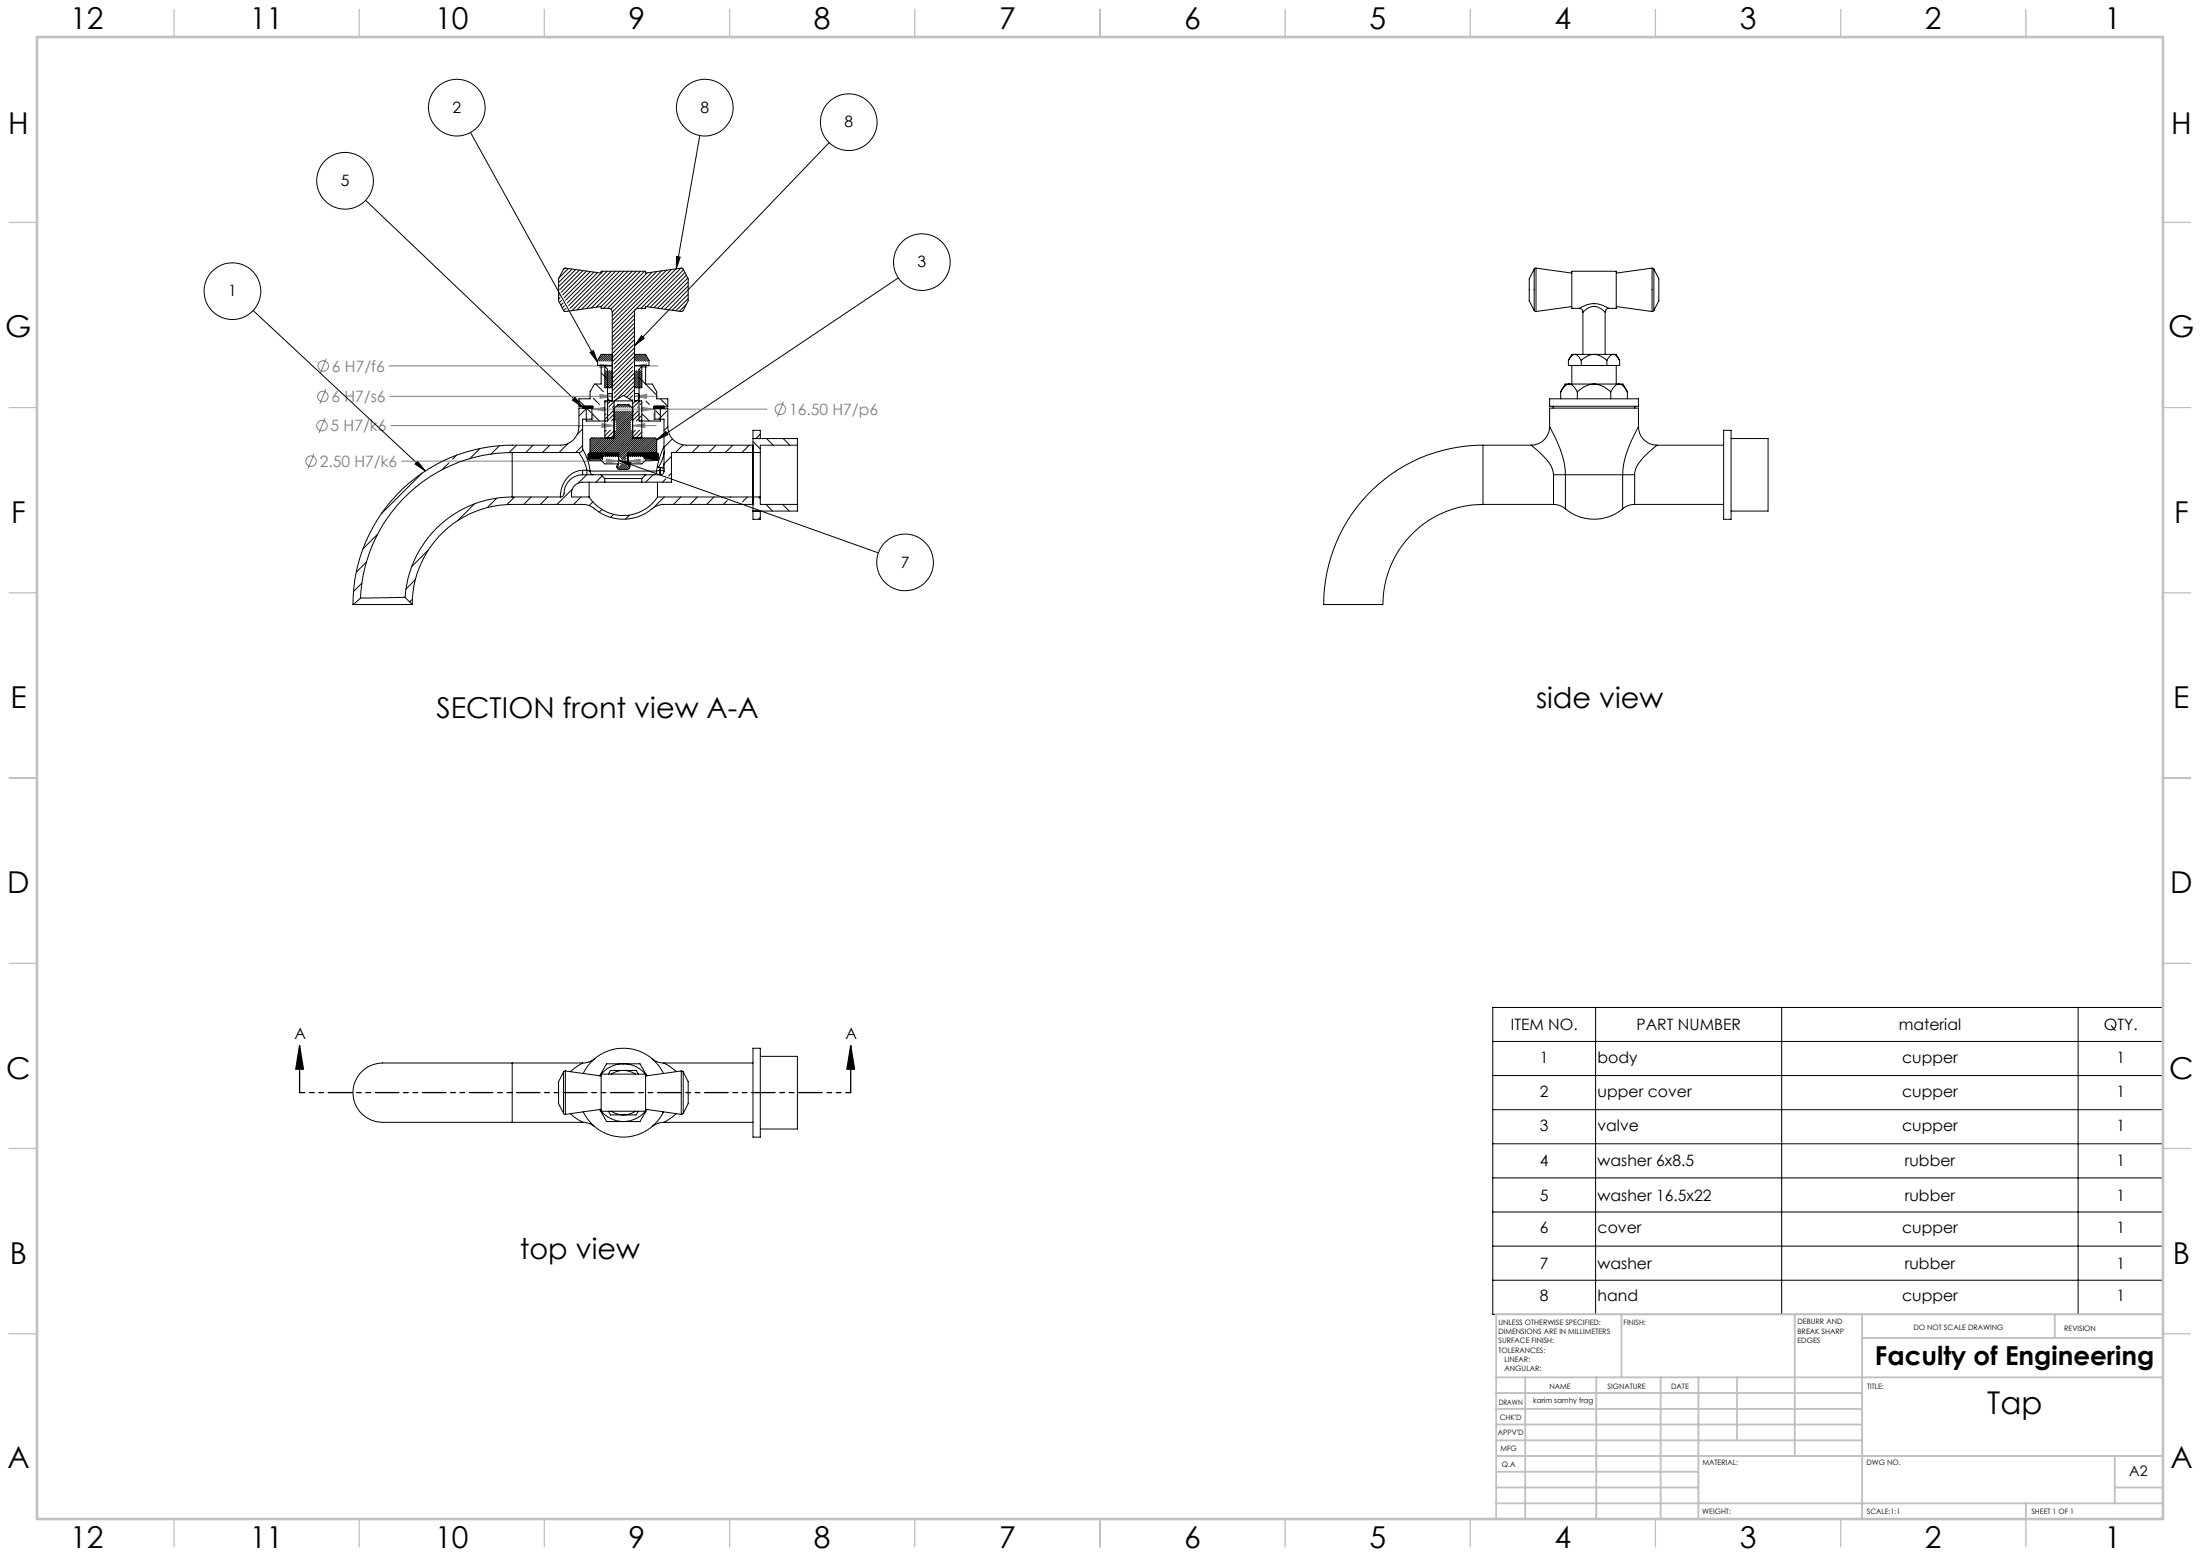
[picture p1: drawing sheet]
<svg xmlns="http://www.w3.org/2000/svg" width="594mm" height="420mm" viewBox="0 0 594 420" stroke-linecap="round" stroke-linejoin="round" font-family="sans-serif">
<g fill="none" stroke="#808080" stroke-width=".27">
<path d="M88.1 96.8l-1.6 4M105.1 98.8h60.2M162 98.3l3.3 .5-3.3 .5zM171.3 98.8l3.3-.5v1zM171.3 98.8h6.4M87.7 112.9l-1.6 4M88 105l-1.6 4M105.3 107h60M105.5 114.9h60.3M160.1 110.4l3.2-.5v1.1zM160.1 111.4v2.2M160.1 110.4h47"/>
<path d="M162 106.5l3.3 .5-3.3 .5zM162.5 114.4l3.3 .5-3.3 .5zM170.8 114.9l3.3-.5v1zM170.8 114.9h6.4M171.3 107l3.3-.5v1zM171.3 107h6.4M173.2 109.9l3.4 .5-3.4 .6zM176.6 111.4v2.2M211.5 108.5l-1.6 4M84.8 122.5l-1.6 4M108.4 124.5h58.6M163.8 123.9l3.2 .6-3.2 .5z"/>
<path d="M167 121.2v.1M169.5 124.5l3.4-.6v1.1zM169.5 121.2v.1M169.5 124.5h6.4"/>
<circle cx="87.3" cy="98.8" r="1.42"/>
<circle cx="86.9" cy="114.9" r="1.41"/>
<circle cx="87.2" cy="107" r="1.41"/>
<circle cx="210.7" cy="110.5" r="1.42"/>
<circle cx="84" cy="124.5" r="1.41"/>
</g>
<g fill="none" stroke="#000" stroke-width=".27">
<path d="M127 35.8l34.4 62M188.9 36.6l-6.3 35.9M223.9 38.5l-52.6 54.8M98.7 54.1l58.6 55.8M182.7 69.2l1 .2-1.1 3.1zM242.5 75l-65.2 43.7M68.3 83.8l46.5 43.3M159.3 95.1l.9-.5 1.2 3.2zM173.2 90.6l.8 .7-2.7 2zM155.3 107.3l2 2.6-2.7-1.9zM177.3 118.7l2.5-2.2 .5 .8zM112.7 124.5l2.1 2.6-2.7-1.8z"/>
<path d="M167.1 124.2l3.3 .7-.4 .9zM167.1 124.2l70.1 25M403 271.9h181.1v82.9h-181.1zM430.8 271.9v82.9M481 271.9v82.9M561.1 271.9v82.9M403 290.3h181.1M403 299.5h181.1M403 281.1h181.1M403 308.7h181.1M403 317.9h181.1M403 327.1h181.1"/>
<path d="M403 336.4h181.1M403 345.6h181.1"/>
<circle cx="123.3" cy="29.1" r="7.6"/>
<circle cx="190.3" cy="29.1" r="7.6"/>
<circle cx="229.2" cy="33" r="7.7"/>
<circle cx="93.2" cy="48.8" r="7.6"/>
<circle cx="62.7" cy="78.6" r="7.7"/>
<circle cx="248.9" cy="70.8" r="7.6"/>
<circle cx="244.4" cy="151.8" r="7.7"/>
</g>
<path d="M80.9 282.2l1 6.4h-2zM80.9 282.2v12.7M229.7 282.2l1 6.4h-2zM229.7 282.2v12.7" fill="none" stroke="#000" stroke-width=".35"/>
<path d="M229.7 294.9h-148.8" fill="none" stroke="#000" stroke-width=".35" stroke-dasharray="6.3 1.3 1.3 1.3 1.3 1.3" stroke-dashoffset="5"/>
<g fill="none" stroke="#c0c0c0" stroke-width=".35">
<path d="M47 2.5v7.5M97 2.5v7.5M147 2.5v7.5M197 2.5v7.5M247 2.5v7.5M297 2.5v7.5M347 2.5v7.5M397 2.5v7.5M447 2.5v7.5M497 2.5v7.5M547 2.5v7.5M2.5 60h7.5"/>
<path d="M584 60h7.5M2.5 110h7.5M584 110h7.5M2.5 160h7.5M584 160h7.5M2.5 210h7.5M584 210h7.5M2.5 260h7.5M584 260h7.5M2.5 310h7.5M584 310h7.5M2.5 360h7.5"/>
<path d="M584 360h7.5M47 410v7.5M97 410v7.5M147 410v7.5M197 410v7.5M247 410v7.5M297 410v7.5M347 410v7.5M397 410v7.5M447 410v7.5M497 410v7.5M547 410v7.5"/>
</g>
<g fill="none" stroke="#c0c0c0" stroke-width=".5">
<path d="M437.8 354.8v17M484.6 354.8v38.2M502.8 354.8v55.2M554.8 354.8v6.4M584 354.8h-180v55.2M404 371.8h180M404 376h98.8M411.8 371.8v38.2M431 371.8v38.2M448.4 371.8v38.2M458.6 371.8v38.2M469 371.8v17"/>
<path d="M502.8 361.2h81.2M404 388.8h98.8M404 384.5h98.8M404 380.3h98.8M404 397.3h54.6M404 393h180M571 393v12.8M404 405.8h180M404 401.5h54.6M547 405.8v4.2M571 401.5h13"/>
</g>
<path d="M10 10h574v400h-574z" fill="none" stroke="#c0c0c0" stroke-width=".7"/>
<g fill="#000">
<path d="M177.3 118.7l2.5-2.2 .5 .8zM167.1 124.2l3.3 .7-.4 .9zM155.3 107.3l2 2.6-2.7-1.9zM173.2 90.6l.8 .7-2.7 2zM182.7 69.2l1 .2-1.1 3.1zM159.3 95.1l.9-.5 1.2 3.2zM112.7 124.5l2.1 2.6-2.7-1.8z"/>
<path d="M229.7 282.2l1 6.4h-2zM80.9 282.2l1 6.4h-2z"/>
</g>
<path d="M171.3 98.8l3.3-.5v1zM162 98.3l3.3 .5-3.3 .5zM170.8 114.9l3.3-.5v1zM162.5 114.4l3.3 .5-3.3 .5zM163.8 123.9l3.2 .6-3.2 .5zM169.5 124.5l3.4-.6v1.1zM171.3 107l3.3-.5v1zM162 106.5l3.3 .5-3.3 .5zM160.1 110.4l3.2-.5v1.1zM173.2 109.9l3.4 .5-3.4 .6z" fill="#808080"/>
<g fill="none" stroke="#000" stroke-width=".27">
<path d="M150.8 79.6h.1M152.4 72.4l-.3 .3M153.5 72.5l-2.6 2.5M154.4 72.6l-3.6 3.7M155.4 72.8l-4.6 4.6M156.4 72.9l-5.3 5.3M157.4 73l-5.9 5.9M158.4 73.2l-6.5 6.4M159.3 73.3l-7 7M160.3 73.5l-7.6 7.6M161.3 73.6l-8.2 8.2M162.8 73.2l-9.3 9.3"/>
<path d="M163.9 73.2l-10 10M165.1 73.2l-10.7 10.6M166.2 73.2l-10.4 10.5M167.3 73.2l-10.2 10.2M168.4 73.2l-10 10.1M169.5 73.2l-9.8 9.9M170.7 73.2l-9.7 9.7M171.8 73.2l-9.5 9.5M172.9 73.2l-10 10M174 73.2l-10 10M174.7 73.7l-9.8 9.7M176 73.5l-10.7 10.7"/>
<path d="M177.3 73.3l-12 12.1M178.6 73.1l-13.3 13.3M180 72.9l-14.7 14.7M181.3 72.8l-16 15.9M182.6 72.5l-10.9 10.9M183.9 72.4l-10.9 10.8M184.5 72.8l-9.9 10M184.9 73.6l-9.3 9.3M185.3 74.3l-8.7 8.8M185.7 75.1l-8.1 8.1M185.8 76.1l-7.3 7.2M185.8 77.2l-6.3 6.2"/>
<path d="M185.8 79.4l-4.3 4.3M414.2 72.7l-1.3 2.6v5.9l1.3 2.6M414.2 72.7v11.1M414.7 72.4l-.5 .3M414.7 72.4v11.7M414.7 72.4l9.7 1.3M446.1 72.4l.4 .3M446.1 72.4v11.7M446.1 72.4l-9.7 1.3M446.5 72.7l1.4 2.6v5.9l-1.4 2.6M446.5 72.7v11.1M151.2 80.3l-.4 .5"/>
<path d="M151.6 81.1l-.6 .6M152 81.8l-.6 .6M152.4 82.5l-.6 .6M152.8 83.2l-.6 .7M153.2 84h-.1M161.6 97.1l.4 .4M161.7 96.7l.8 .8M161.9 96.3l1.2 1.2M162.1 96l1.6 1.5M162.3 82.7l-9.7 1.4-.4-.2-1.4-2.7v-5.9l1.4-2.8 .4-.1 9.7 1.3v-.5h12v.5l9.6-1.3 .5 .2 1.4 2.7v5.9l-1.5 2.8-.4 .1-9.6-1.4v.5h-2a.96 .96 0 0 0-1 1v24h2v10M162.3 82.7v.5h2a1.02 1.02 0 0 1 1 1M162.3 98.7v5h-1.8l-1.2 2v2h-3v2h3.8v.5h-3.8v5a5.1 5.1 0 0 1-5 5h-13a42.8 42.8 0 0 0-42.9 43"/>
<path d="M162.4 95.7l1.8 1.8M162.9 95.7l1.9 1.8M163.1 98.7l.9 1v13.9h-5.7v-3.4M163.3 98.7v6h2M163.5 95.7l1.8 1.8M164.1 95.7l1.2 1.2M164.6 95.7l.7 .6M165.2 95.7l.1 .1M165.3 95.7h-3l-.9 1.6v1.4h3.9M165.3 84.2v24h-2v10l-3.9 3.9M170.8 97.8l-5.5 5.5M170.8 98.9l-5.5 5.5"/>
<path d="M171 93.1l-5.2 5.2M171.3 88.3l-6 6M171.3 97.3l.2 .2M171.3 96.7l.8 .8M171.3 96.1l1.3 1.4M171.3 96.2l-6 6M171.3 85l-6 6M171.3 86.1l-6 6M171.3 87.2l-6 6M171.3 89.4l-6 6M171.3 90.6l-6 6M171.3 91.7l-5.8 5.8"/>
<path d="M171.3 93.9l-5.5 5.5M171.3 95.1l-6 6M171.3 97.3l-.2 .2M171.5 83.6l-6.2 6.2M171.9 95.7l1.9 1.8M172.5 95.7l1.8 1.8M173 95.7l1.9 1.8M173.3 98.7v6h-2M173.5 98.7l-1 1v13.9h5.8v-3.4M173.6 95.7l1.6 1.6M174.2 95.7l.3 .3M174.3 83.1l-.2 .1"/>
<path d="M174.3 98.7v5h1.8l1.2 2v2h3v2M175.2 97.3v1.4h-3.9M175.2 97.3l-.9-1.6h-3l1.9 1.8M185.3 82.2l-1.9 1.8M185.8 80.6l-3.3 3.3M414.2 83.8l.5 .3M423.5 97.3v1.4h13.8v-1.4M424.4 82.7l-9.7 1.4M424.4 98.7v5M425.2 95.7h.1a2.69 2.69 0 0 1 1.6 1.6M425.2 95.7h5.2M425.2 95.7a2.66 2.66 0 0 0-1.7 1.6"/>
<path d="M425.2 95.7h-.8l-.9 1.6M426.4 83.2l.8 .4 .2 .6M426.4 83.2h-2v-10h12v10h-2M426.4 83.2l.2-.1a6.8 6.8 0 0 1 7.8 .1M426.9 97.3v1.4M427.4 84.2l.1-.1a3.7 3.7 0 0 1 5.9 .1M427.4 84.2v11.5M430.4 95.7a5.4 5.4 0 0 0-3.5 1.6M430.4 95.7h.2a5.5 5.5 0 0 1 3.2 1.6M430.4 95.7h5.2M433.4 84.2v11.5M433.8 97.3v1.4"/>
<path d="M434.4 83.2l-.7 .3-.3 .7M435.6 95.7a2.66 2.66 0 0 0-1.8 1.6M435.6 95.7h.1a2.47 2.47 0 0 1 1.6 1.6M435.6 95.7h.8l.9 1.6M436.4 82.7l9.7 1.4M436.4 98.7v5M446.5 83.8l-.4 .3M153.4 119.7l-2.5 2.4M156.3 108.1l3.3 3.3M157.3 110.2h.1M157.3 115.8l-1.4 1.4M157.3 109.7v.5"/>
<path d="M157.6 109.7l-.3 .3 .2 .2 .5-.5M157.7 109.7l.5 .5 .4-.5M157.8 109.7l-.5 .5M158.1 109.7l.5 .5 .5-.5M158.2 109.7l-.5 .5-.3-.4M158.3 109.7l.5 .5 .5-.5 .3 .2M158.4 110.2l-2.1 2.1M158.4 109.7l-.5 .5-.4-.5M158.5 109.7l.5 .5 .5-.5M158.7 109.7l.5 .5 .4-.4M158.9 109.7l-.5 .5M158.9 109.7l.5 .5 .2-.2"/>
<path d="M159.1 109.7l.5 .4M159.8 110.2v3h-2.5v8M159.9 111.7l1.9 1.9M159.9 118.2l-.6 .6M160.2 107.5l1.7 1.7M160.5 118.2l-1.2 1.2M160.8 103.7l2.1 2M161 118.2l-1.7 1.8M161.6 118.2l-2.3 2.3M162.2 118.2l-2.9 2.9M162.3 100.6l1.7 1.8M162.7 118.2l-3.4 3.5"/>
<path d="M163.3 104.4l.2 .3M163.3 103.9l.8 .8M163.3 103.3l1.3 1.4M163.3 102.7l1.9 2M163.3 102.2l2 2M163.3 101.6l2 2M163.3 101.1l2 2M163.3 100.5l2 2M163.4 100l1.9 1.9M163.6 111.7l-.3 .3M163.7 116.1l-.4 .4M163.7 108.2l-.4 .5"/>
<path d="M163.9 100l1.4 1.4M164 107.2a.97 .97 0 0 0 1.1 1M164.4 118.2l-4 4M164.4 110.9v.1M164.5 100l.8 .8M164.8 108.2l-.9 1M164.8 116.1l-1.5 1.5M165.1 100l.2 .3M165.3 106.2l-1 .1-.3 .4M165.5 110.9l-2.2 2.3M165.5 118.2l-4 4M165.8 106.2l5.5-5.5 5.8 5.8"/>
<path d="M165.8 108.4l-1.4 1.5M165.8 109.5l-.4 .4M165.8 108.2h5M165.8 108.2v10l-6.3 .1-.2 .3v3.2l.4 .4 2.5 .3h4.8M165.8 108.2l2.5-1.5 2.5 1.5M165.8 110.2l1-1h3l1 1M165.9 116.1l-7.1 7.2M166.1 110.9l-.3 .3M166.7 110.9l-2.7 2.7M167.2 110.9l-1.4 1.4M167.2 109.2l-.7 .7M167.7 110.9l-2.6 2.7"/>
<path d="M167.8 109.2l-.7 .7M168.3 110.9l-2.5 2.6M168.3 109.2l-.7 .7M168.9 110.9l-2.7 2.7M168.9 109.2l-.7 .7M169.4 110.9l-3.1 3.2M169.5 109.2l-.7 .7M169.9 109.3l-.6 .6M170 110.9l-3.7 3.7M170.2 109.6l-.3 .3M170.3 114.6l-7.7 7.6M170.3 115.1l-7.1 7.1"/>
<path d="M170.3 115.7l-6.5 6.5M170.3 114l-8.2 8.2M170.4 116.1l-6.1 6.1M170.5 109.9h-.1M170.6 110.9l-4.3 4.3M170.8 106.8l-.9 .9M170.8 107.9l-.2 .2M170.8 111.8l-5 5M170.8 112.9l-5 5.1M170.8 116.3l-5.9 5.9M170.8 117.5l-4.8 4.7M170.8 100l-5.5 5.5"/>
<path d="M170.8 108.2v10l6.3 .1 .2 .3v3.2l-.4 .4-2.5 .3h-4.9l.8 .7M171.1 110.9l-4.8 4.9M171.1 118.2l-4.1 4.1M171.3 104.6l.1 .1M171.3 103.5l1.2 1.2M171.3 102.9l1.8 1.8M171.3 102.3l2 2M171.3 101.2l2 2M171.3 100.1l2 2M171.3 105.1l-2.1 2.2M171.3 102.9l-5 5.1M171.3 106.2l1 .1 .2 .4"/>
<path d="M171.6 116.1l-6.1 6.1M171.6 108.2l-.8 .8M171.8 100l1.5 1.5M171.9 104.7l-.6-.7-2.8 2.8M172.3 110.9l-11.3 11.3M172.3 118.2l-5 5M172.3 109.8l-.2 .1M172.4 100l.9 1M172.5 107.2a.96 .96 0 0 1-.9 1M172.6 111.7l-1.9 1.9M172.7 108.2l-1.7 1.7M172.7 116.1l-6.1 6.1"/>
<path d="M172.9 100l.4 .4M173.3 103.8l-2-2-5.5 5.5M173.3 108.8l-.4 .4M173.3 113.3l-.4 .3M173.3 116.6l-6.6 6.6M173.3 117.7l-5.8 5.8M173.3 112.1l-1.5 1.5M173.4 111.7l1.9 1.9M173.4 118.2l-5.7 5.7M174 118.2l-4.1 4M174.4 108.2l.9 1M174.5 118.2l-4 4"/>
<path d="M175 118.2l-3.9 4M175.6 118.2l-4 4M176.2 118.2l-4 4M176.7 118.2l-3.9 4M176.8 110.2v3h2.5v7.3M177.1 118.4l-3.8 3.8M177.1 110.9l1.2 1.2M177.2 109.7l-.1 .1M177.2 109.7l.3 .2 .3-.2M177.3 118.8l-3.4 3.4M177.3 119.4l-2.9 2.8M177.3 119.9l-2.3 2.3"/>
<path d="M177.4 109.7l-.3 .2M177.4 109.7l.3 .2 .3-.2M177.6 109.7l-.3 .2-.2-.2M177.7 109.7l.2 .2 .3-.2M177.8 109.7l.4 .2 .2-.2M178 109.7l.4 .2 .3-.2 .3 .2M178.3 109.7l.2 .2M178.3 107.7l2 2M178.5 109.7l.3 .2M178.6 109.9l.3-.2 .3 .2M179 109.9l.3-.2v.5M179.3 109.8l-.2-.1-.3 .2"/>
<path d="M179.3 109.9h-.1M180.1 110.9l-2.2 2.3M180.3 115.2l-1 1M180.3 109.7h-3.7v.5h3.7v5a5 5 0 0 0 5 5h18M181.5 118.5l-2.2 2.2M203.3 119.2l2 2M203.3 118.4h12v1.8M205.3 117.2l-1.2 1.2M205.3 118.4v-2.2h-2v24h2v-2.2M207 118.4l1.8 1.8M211.5 118.4l1.8 1.8M418.4 115.2a5 5 0 0 1-5 4.9"/>
<path d="M418.4 115.2v-5h24v5M418.4 107.7h24v2h-24zM418.4 115.2a36.1 36.1 0 0 1 4.2 11.2l.1 1.7M419.4 109.7v.5M421.4 105.7v2M423.7 103.7a3.3 3.3 0 0 1 2.2 2M423.7 103.7h6.7M423.7 103.7a1.98 1.98 0 0 0-1.7 1.1l-.6 .9M423.7 103.7h-1.1l-1.2 2M425.9 105.7v2M430.4 103.7a6.8 6.8 0 0 1 4.5 2M430.4 103.7h6.7"/>
<path d="M430.4 103.7a6.6 6.6 0 0 0-4.5 2M434.9 105.7v2M437.1 103.7a1.98 1.98 0 0 0-1.6 1.1l-.6 .9M437.1 103.7a3.2 3.2 0 0 1 2.3 2M437.1 103.7h1.1l1.2 2M439.4 105.7v2M441.4 109.7v.5M442.4 115.2a5 5 0 0 0 5 4.9M442.4 115.2a32.7 32.7 0 0 0-4.3 12.2v.7M465.4 116.2h2v24h-2zM467.4 118.4h10v19.6h-10M113.9 127.8l-11 11"/>
<path d="M121.2 125l-1.9 1.8M123.3 122.9l-1.1 1M128.1 136l-4.5 4.5M129.6 121.1l-2.7 2.7M134.1 134.5l-2.5 2.5M134.8 120.3l-2.2 2.3M138.3 122.1v12M138.3 122.1a41.1 41.1 0 0 0-41 39.3M138.3 134.1a29.1 29.1 0 0 0-28.9 27.1M138.3 134.1h13M138.3 122.1h18M138.9 134.1l-2 2.1"/>
<path d="M139.5 120.2l-2.1 2M143.4 134.1l-2 2.1M143.9 120.2l-1.9 1.9M147.9 134.1l-2 2.1M148.4 120.2l-2 1.9M154.5 132l-4.1 4.2M156.3 122.1l.1 .1a13.2 13.2 0 0 1 2.1 4.7M156.9 134.1l-2 2.1M157.3 120.3l-1.9 1.8M157.3 121.2a.96 .96 0 0 1-1 .9M157.3 121.2a17.3 17.3 0 0 1 2 6M157.3 126.9a6.8 6.8 0 0 0-6 7.1v.1"/>
<path d="M157.3 128.1a5.2 5.2 0 0 0-5.1 5.4l-.3 .5-.6 .1M157.3 126.9v1.2M157.3 126.9h1.2M157.3 128.1h5M158.4 128.1l-2.2 2.3M158.5 126.9l.8 .3M158.5 126.9v1.2M158.8 122.7v1.2l.4 .3h3.1l1 1h3.7M158.9 122.5l1.5 1.4M159.1 134.1a11 11 0 0 0 18.4 0M159.1 130.2v3.9M159.2 122.2l1.7 1.7 1.5-1.4"/>
<path d="M159.3 122.2l-.5 .5M159.3 122.2l-.3 .2-.2 .3M159.3 127.2h18M159.3 127.2a.92 .92 0 0 0 .8 .9M159.3 122.2h7.7v3M159.8 122.2l1.7 1.7M160.1 135.4l-1 1.1M160.3 122.3l-1.5 1.5M160.4 122.3l1.7 1.6M160.9 122.3l-1.7 1.6-.4-.4M161 122.4l1.6 1.5 .1-.1M161.4 122.4l-1.6 1.5-1-.9"/>
<path d="M161.6 122.4l1.1 1.1M161.9 122.4l-1.6 1.5M162.2 122.5l.8 .7M162.3 128.1h12M162.3 128.1l1 1.1M162.5 137.5l-.7 .7M162.6 128.5l-1.7 1.7M162.7 123.2l-.7 .7M162.8 122.5l.7 .7M162.9 122.5l-1.4 1.4M163.3 130.2h-6a3.2 3.2 0 0 0-3 3.9h4.8M163.3 130.2h10"/>
<path d="M163.3 129.2h10M163.3 129.2v1M163.4 122.5l.7 .7M163.5 122.5l-.7 .7M163.9 122.5l.8 .7M164.1 122.5l-.7 .7M164.5 122.5l.7 .7M164.6 122.5l-.7 .7M165.1 122.5l.7 .7M165.2 122.5l-.7 .7M165.6 122.5l.7 .7M165.7 138.8l-.8 .8"/>
<path d="M165.8 122.5l-.8 .7M166.2 122.5l.7 .7M166.3 122.5l-.7 .7M166.8 122.5l.2 .3M166.9 122.5l-.7 .7M167 125.7l-.4 .5M167 125.2a.79 .79 0 0 0-.4 .9 .79 .79 0 0 0 .7 .6h2a.79 .79 0 0 0 .7-.6 .79 .79 0 0 0-.5-.9M167.7 125l-.2 .2M168.2 125.1l-1.4 1.4M168.6 125.3l-1.5 1.4M169 125.4l-1.3 1.3M169.1 124.2l-.2 .1"/>
<path d="M169.1 123.7l-.6 .5M169.3 125.7l-1.1 1M169.5 123l.2 .2M169.5 122.2h7.9l.4 .4v1.2l-.4 .4h-3.1l-1 1h-3.8zM169.7 122.5l-1.6 1.6M169.8 125.7l-1 1M170 139l-1.1 1.1M170 126.1l-.6 .6M170.1 122.5l.8 .7M170.3 122.5l-.8 .7M170.7 122.5l.7 .7M170.8 122.5l-.7 .7"/>
<path d="M171.2 122.5l.7 .7M171.4 122.5l-.8 .7M171.8 122.5l.7 .7M171.9 122.5l-.7 .7M172.4 122.5l.7 .7M172.5 122.5l-.7 .7M172.9 122.5l.7 .7M173.1 122.5l-.8 .7M173.3 129.2v1M173.6 122.5l-.7 .7M174 122.5l1.5 1.4M174.2 122.5l-.7 .7"/>
<path d="M174.3 128.1l-1 1.1M174.3 128.1h4M174.6 122.5l1.8 1.7 1.4-1.4M174.8 122.4l-1 1 .6 .5M175.1 122.4l1.8 1.8 .9-.9M175.4 122.4l-1.6 1.5M175.6 122.4l1.8 1.8M176 122.3l-1.6 1.6M176.1 122.3l1.7 1.6M176.4 128.1l-2.1 2.1M176.6 122.3l1.2 1.1M177.2 122.2l.6 .7"/>
<path d="M177.2 122.2l-1.7 1.7M177.3 127.2a.92 .92 0 0 1-.8 .9M177.3 120.5l-1.8 1.7M177.3 121.1l-1.2 1.1M177.3 121.6l-2.4 2.3-1.4-1.4M177.5 125.9l-.2 1.3M177.5 125.9l.3 .2M177.5 130.2v3.9M177.5 134.1h27.8M177.7 122.4l-1.8 1.7M177.7 124l-.1 .2M177.8 126.1l.5 .1"/>
<path d="M178.2 126.9l-.9 .3M178.2 126.9v1.2M178.2 126.9h.1M178.3 126.2l.7 .1M178.3 126.2v.7M178.3 126.9l1 .3M178.3 126.9v1.2M178.3 126.2l-.1 .7M179 126.3l.3 .3M179.3 120.5l-1.2 3.1-.6 2.3M179.3 120.5v6.7M179.3 127.2a.96 .96 0 0 1-1 .9"/>
<path d="M179.3 125.3l-.3 1M179.3 122l-.5 2-1 2.1M179.4 134.1l-2.9 2.9M179.8 129.2l-.9 1M181.3 123.2l-2 2M181.3 127.7l-.7 .8M183.8 134.1l-2 2.1M184.4 120.1l-2 2M188.3 134.1l-2 2.1M188.8 120.2l-2 1.9M192.8 134.1l-2 2.1M193.3 120.2l-2 1.9"/>
<path d="M196.4 135.1l-1.1 1.1M197.3 134.1l-.2 .2M197.8 120.2l-2 1.9M201.8 134.1l-1.4 1.4M202.3 120.2l-2 1.9M203.3 136.2h-24.1a5.9 5.9 0 0 0-4 1.8 12.3 12.3 0 0 1-15.4-1.2l-1.2-.5-1.3-.1h-19a27 27 0 0 0-27 27M204 137.8l.1 .2M204.8 134.1l.5 .5M205.3 139.6l-.5 .6M205.3 122.1v12M205.3 134.1v2.1h10M205.3 122.1h-24v8.1h-8"/>
<path d="M206.8 136.2l1.8 1.8M211.3 136.2l1.8 1.8M215.3 120.2v16M215.3 120.2h-10v1.9M215.3 136.2v1.8h-12M400.4 120.2a42.9 42.9 0 0 0-43 43h15.9a27.1 27.1 0 0 1 27.1-27M400.4 120.2v16M400.4 136.2h19.1M400.4 120.2h13M413.4 120.2h.1a22.9 22.9 0 0 1 5.4 5.8l.6 2.1M419.5 136.2a5.1 5.1 0 0 1 3.2 1.2M419.5 128.1h3.2"/>
<path d="M419.5 128.1v8.1M422.7 137.4a12.1 12.1 0 0 0 15.4 0M422.7 128.1h15.4M422.7 128.1v9.3M438.1 128.1h3.3M438.1 128.1v9.3M441.4 136.2a5.1 5.1 0 0 0-3.3 1.2M441.4 128.1v8.1M441.4 136.2h24M447.4 120.2a23.5 23.5 0 0 0-5.7 6.2l-.3 1.7M447.4 120.2h18M97.7 157.4l-2.3 2.3"/>
<path d="M98.9 151.7l-2.7 2.7M102 144.2l-4 3.9M112.1 156.4l-2.5 2.6M115.7 148.4l-4.5 4.5M95.4 163.2h15.9M97.3 161.4l-1.9 1.8M109.4 161.2l1.9 2M109.4 161.2l-12.1 .2M111.3 161.8l-.7 .7M138.3 286.9h-33a8.6 8.6 0 0 0-9.9 7.1 8.2 8.2 0 0 0 9.3 8.9h33.6M138.3 286.9v16M138.3 286.9h19"/>
<path d="M152.2 289.3l-1.4 2.7v5.9l1.4 2.6M152.2 289.3v11.2M152.6 289.1l-.4 .2M152.6 289.1v11.7M152.6 289.1l9.7 1.3M157.3 286.9l-1.6 1-1.7 1.4M157.5 289.8a12 12 0 0 1 10.8-6.8 12 12 0 0 1 10.8 6.8M158.9 286.7l-1.6 .2M160.5 285.8l-1.6 .8M162 299.5a8 8 0 0 0 6.3 3.2h-4.5zM162.3 289.9h12v10h-12zM162.3 299.4l-9.7 1.4"/>
<path d="M163.8 287.1h4.5a7.8 7.8 0 0 0-6.3 3.3zM164.3 299.9l.5 1h3.5M165 299.9l1.8 .8 1.5 .2M168.3 288.9l-1.5 .3-1.8 .7M168.3 288.9l1.6 .3 1.7 .7M168.3 288.9h-3.5l-.5 1M168.3 288.9h3.5l.5 1M168.3 287.1a7.6 7.6 0 0 1 6.3 3.3M168.3 287.1h4.5l1.9 3.3M171.6 299.9l-1.7 .8-1.6 .2M172.3 299.9l-.5 1h-3.5M174.3 299.4l9.6 1.4"/>
<path d="M174.6 299.5a8 8 0 0 1-6.3 3.2M174.7 299.5l-1.9 3.2h-4.5M176.1 285.8l.5 .4a4.7 4.7 0 0 0 2.6 .7M179.2 286.9l1.8 1.1 1.6 1.3M179.2 286.9h24.1M183.9 289.1l.6 .2M183.9 289.1v11.7M183.9 289.1l-9.6 1.3M184.5 289.3l1.3 2.7v5.9l-1.3 2.6M184.5 289.3v11.2M203.3 282.9h2v24h-2zM205.3 285.1h10v19.6h-10"/>
<path d="M138.3 302.9h19M152.2 300.5l.4 .3M154 300.6l1.2 1 2.1 1.3M157.3 302.9a4.9 4.9 0 0 1 3.2 1.1M157.5 300.1a12 12 0 0 0 10.8 6.8 12 12 0 0 0 10.8-6.8l-.1 .2M177.7 303.2l-1.6 .8M179.2 302.9l-1.5 .3M179.2 302.9h24.1M182.6 300.6l-1.7 1.4-1.7 .9M184.5 300.5l-.6 .3"/>
</g>
<text font-size="8.5" x="536.6" y="381.8">Tap</text>
<g font-size="8.1">
<text x="19" y="8">12</text>
<text x="67.5" y="8">11</text>
<text x="117.5" y="8">10</text>
<text x="169.7" y="8">9</text>
<text x="219.7" y="8">8</text>
<text x="269.7" y="8">7</text>
<text x="319.7" y="8">6</text>
<text x="369.7" y="8">5</text>
<text x="419.7" y="8">4</text>
<text x="469.7" y="8">3</text>
<text x="519.7" y="8">2</text>
<text x="568.2" y="8">1</text>
<text x="2.2" y="36.1">H</text>
<text x="586.2" y="36.1">H</text>
<text x="1.4" y="91.1">G</text>
<text x="585.4" y="91.1">G</text>
<text x="3" y="141.1">F</text>
<text x="587" y="141.1">F</text>
<text x="2.8" y="191.1">E</text>
<text x="586.8" y="191.1">E</text>
<text x="2" y="241.1">D</text>
<text x="586" y="241.1">D</text>
<text x="1.7" y="291.1">C</text>
<text x="585.7" y="291.1">C</text>
<text x="2.7" y="341.1">B</text>
<text x="586.7" y="341.1">B</text>
<text x="2" y="396.1">A</text>
<text x="586" y="396.1">A</text>
<text x="19" y="418">12</text>
<text x="67.5" y="418">11</text>
<text x="117.5" y="418">10</text>
<text x="169.7" y="418">9</text>
<text x="219.7" y="418">8</text>
<text x="269.7" y="418">7</text>
<text x="319.7" y="418">6</text>
<text x="369.7" y="418">5</text>
<text x="419.7" y="418">4</text>
<text x="469.7" y="418">3</text>
<text x="519.7" y="418">2</text>
<text x="568.2" y="418">1</text>
</g>
<g font-size="7.8">
<text x="414.7" y="191">side view</text>
<text x="117.9" y="193.8">SECTION front view A-A</text>
<text x="140.3" y="339.9">top view</text>
</g>
<text font-size="7.1" x="506.2" y="368.3">Faculty of Engineering</text>
<g font-size="4.2">
<text x="122.2" y="30.5">2</text>
<text x="189.1" y="30.5">8</text>
<text x="228" y="34.4">8</text>
<text x="92" y="50.2">5</text>
<text x="247.7" y="72.2">3</text>
<text x="61.6" y="80">1</text>
<text x="243.2" y="153.2">7</text>
<text x="79.5" y="280.6">A</text>
<text x="228.3" y="280.6">A</text>
<text x="407.9" y="278">ITEM NO.</text>
<text x="441.8" y="278">PART NUMBER</text>
<text x="512.6" y="278">material</text>
<text x="568" y="278">QTY.</text>
<text x="415.8" y="286.8">1</text>
<text x="431.3" y="286.8">body</text>
<text x="513.5" y="286.8">cupper</text>
<text x="571.4" y="286.8">1</text>
<text x="415.8" y="296">2</text>
<text x="431.3" y="296">upper cover</text>
<text x="513.5" y="296">cupper</text>
<text x="571.4" y="296">1</text>
<text x="415.8" y="305.3">3</text>
<text x="431.3" y="305.3">valve</text>
<text x="513.5" y="305.3">cupper</text>
<text x="571.4" y="305.3">1</text>
<text x="415.8" y="314.8">4</text>
<text x="431.3" y="314.8">washer 6x8.5</text>
<text x="514.3" y="314.8">rubber</text>
<text x="571.4" y="314.8">1</text>
<text x="415.8" y="324">5</text>
<text x="431.3" y="324">washer 16.5x22</text>
<text x="514.3" y="324">rubber</text>
<text x="571.4" y="324">1</text>
<text x="415.8" y="332.9">6</text>
<text x="431.3" y="332.9">cover</text>
<text x="513.5" y="332.9">cupper</text>
<text x="571.4" y="332.9">1</text>
<text x="415.8" y="342.5">7</text>
<text x="431.3" y="342.5">washer</text>
<text x="514.3" y="342.5">rubber</text>
<text x="571.4" y="342.5">1</text>
<text x="415.8" y="351.3">8</text>
<text x="431.3" y="351.3">hand</text>
<text x="513.5" y="351.3">cupper</text>
<text x="571.4" y="351.3">1</text>
</g>
<g font-size="4.2" fill="#808080">
<text x="89.6" y="100.3">6 H7/f6</text>
<text x="89.5" y="108.6">6 H7/s6</text>
<text x="213.1" y="112">16.50 H7/p6</text>
<text x="89.3" y="116.4">5 H7/k6</text>
<text x="86.3" y="126">2.50 H7/k6</text>
</g>
<text font-size="3.9" x="574.9" y="398.5">A2</text>
<g font-size="2">
<text x="404.6" y="357.6">UNLESS OTHERWISE SPECIFIED:</text>
<text x="438.4" y="357.6">FINISH:</text>
<text x="485.3" y="357.5">DEBURR AND</text>
<text x="485.3" y="360">BREAK SHARP</text>
<text x="516.6" y="359">DO NOT SCALE DRAWING</text>
<text x="557.3" y="359.2">REVISION</text>
<text x="404.6" y="360.1">DIMENSIONS ARE IN MILLIMETERS</text>
<text x="404.6" y="362.6">SURFACE FINISH:</text>
<text x="404.6" y="365.1">TOLERANCES:</text>
<text x="485.3" y="362.5">EDGES</text>
<text x="406.2" y="367.6">LINEAR:</text>
<text x="406.2" y="370.1">ANGULAR:</text>
<text x="418.3" y="375">NAME</text>
<text x="434" y="374.9">SIGNATURE</text>
<text x="451.2" y="374.9">DATE</text>
<text x="504.1" y="374.9">TITLE:</text>
<text x="404.6" y="379.1">DRAWN</text>
<text x="404.9" y="383.3">CHK'D</text>
<text x="414" y="378.8">karim samhy frag</text>
<text x="404.4" y="387.4">APPV'D</text>
<text x="405.1" y="391.8">MFG</text>
<text x="405.5" y="396">Q.A</text>
<text x="459.6" y="395.5">MATERIAL:</text>
<text x="504" y="395.5">DWG NO.</text>
<text x="459.6" y="408.5">WEIGHT:</text>
<text x="504.1" y="408.6">SCALE:1:1</text>
<text x="548.5" y="408.6">SHEET 1 OF 1</text>
</g>
</svg>
